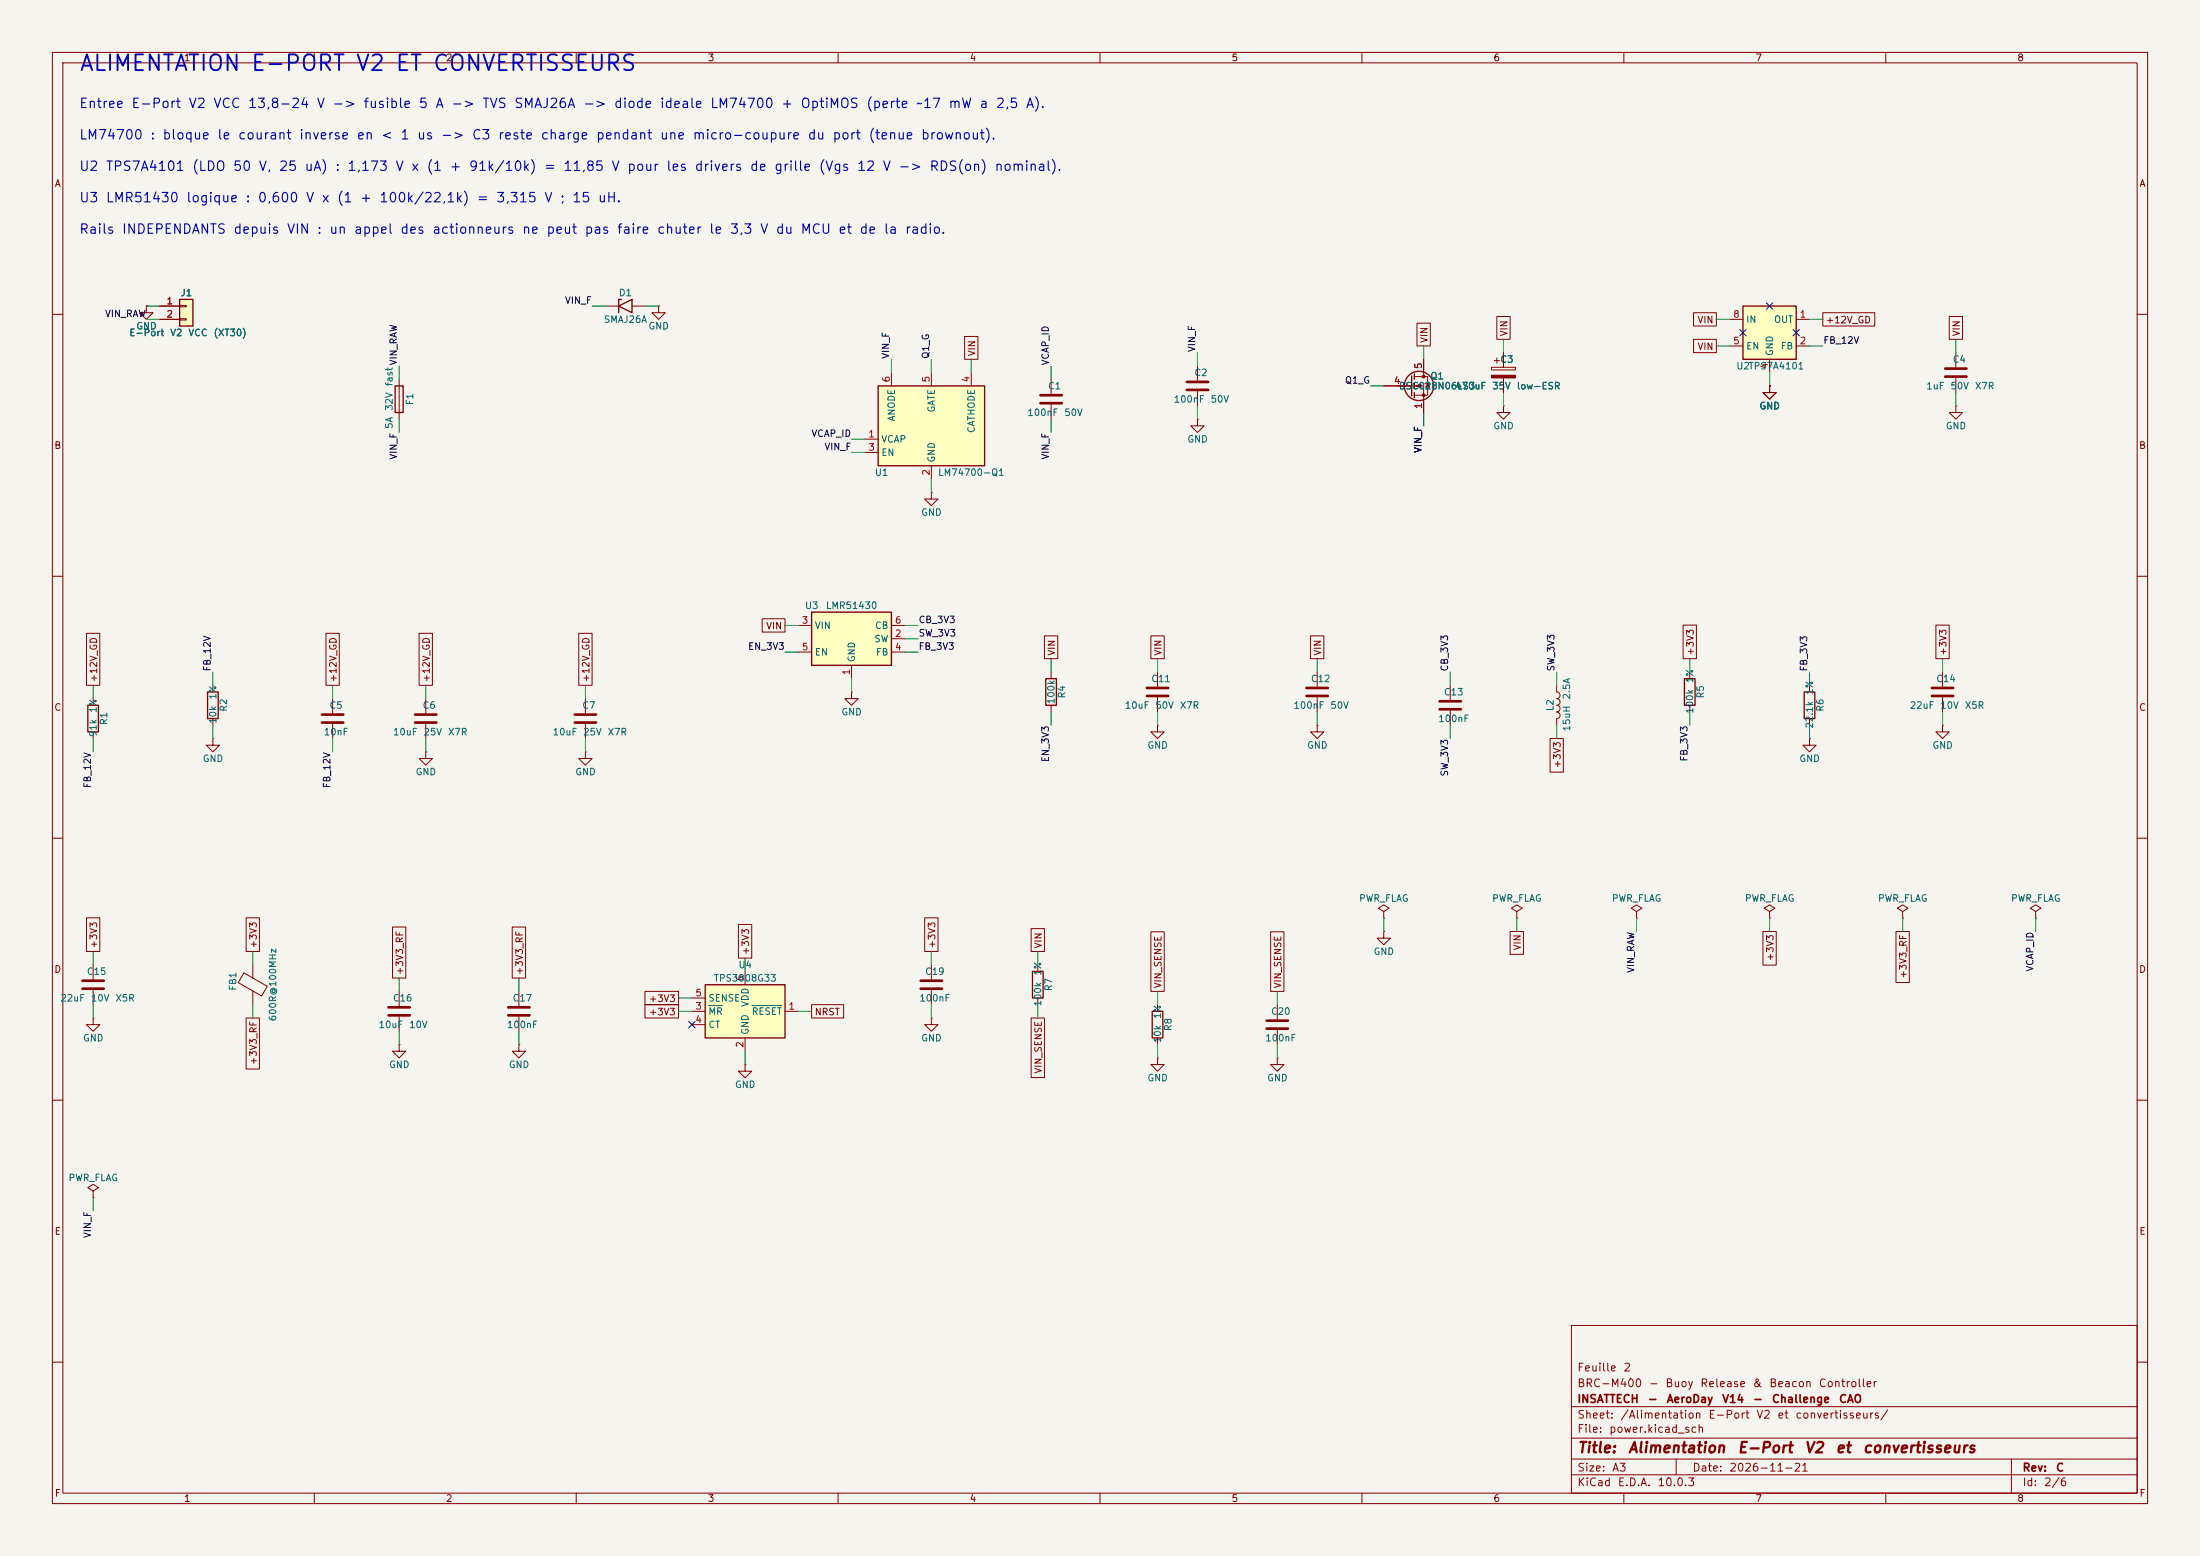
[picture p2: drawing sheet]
<svg xmlns="http://www.w3.org/2000/svg" width="420mm" height="297mm" viewBox="0 0 420 297" stroke-linecap="round" stroke-linejoin="round" font-family="sans-serif">
<path d="M0 0h420v297h-420z" fill="#f5f4ef" stroke="#f5f4ef" stroke-width=".19"/>
<g fill="none" stroke="#840000" stroke-width=".19">
<path d="M10 10h400v277h-400zM12 12h396v273h-396zM60 10v2M110 10v2M160 10v2M210 10v2M260 10v2M310 10v2M360 10v2M10 60h2M76.2 72.4v7.6M408 60h2"/>
<path d="M10 110h2M408 110h2M111.8 133.4v2.7M111.8 138.2v2.8M162.6 132.1v1.3h1.2l-1.2 1.2-1.3-1.2h1.3M162.6 132.1h.1M251.5 138.4v1.3h1.2l-1.2 1.3-1.3-1.3h1.3M251.5 138.4h.1M322.6 128.3v1.2M322.6 134.6v1.3M370.8 128.3v2.8M370.8 133.1v2.8"/>
<path d="M10 160h2M408 160h2M289.6 174l1-.6-1-.7-1.1 .7 1.1 .6v1.3M289.6 175.3h.1M10 210h2M142.2 203.2v1.3h1.3l-1.3 1.2-1.2-1.2h1.2M142.2 203.2h.1M408 210h2M300 253h108v32h-108zM10 260h2M300 278.5h108M300 274.5h108"/>
<path d="M300 268.5h108M320 278.5v3M384 278.5v6.5M408 260h2M60 285v2M110 285v2M160 285v2M210 285v2M260 285v2M300 281.5h108M310 285v2M360 285v2"/>
</g>
<path d="M109.7 136.4h4.1M109.7 137.9h4.1M368.8 131.3h4.1M368.8 132.8h4.1" fill="none" stroke="#840000" stroke-width=".51"/>
<path d="M75.4 73.7h1.6v5h-1.6zM321.6 129.5h2v5.1h-2z" fill="none" stroke="#840000" stroke-width=".25"/>
<path d="M34.3 57.2h2.5v5h-2.5z" fill="#ffffc2"/>
<path d="M34.3 57.2h2.5v5h-2.5zM118.1 58.4l2.5-1.2v2.5zM118.6 57.2h-.5v2.5" fill="none" stroke="#840000" stroke-width=".25"/>
<g fill="none" stroke="#840000" stroke-width=".19">
<path d="M27.9 58.4v1.3h1.3l-1.3 1.3-1.2-1.3h1.2M27.9 58.4h.1M30.5 58.4h3.8M34.3 58.3h1.3v.2h-1.3zM115.6 58.4h2.5M120.6 58.4h2.6M30.5 61h3.8M34.3 60.8h1.3v.3h-1.3zM63.5 133.4v2.7M63.5 138.2v2.8M370.8 138.4v1.3h1.3l-1.3 1.3-1.2-1.3h1.2M370.8 138.4h.1"/>
<path d="M345.4 141v1.2h1.3l-1.3 1.3-1.2-1.3h1.2M345.4 141h.1M312.4 174l1-.6-1-.7-1 .7 1 .6v1.3M312.4 175.3h.1M177.8 194.3v1.3h1.3l-1.3 1.3-1.3-1.3h1.3M177.8 194.3h.1M177.8 184.2v2.7M177.8 189v2.8"/>
</g>
<path d="M61.5 136.4h4M61.5 137.9h4M175.8 187.2h4M175.8 188.7h4" fill="none" stroke="#840000" stroke-width=".51"/>
<path d="M154.9 116.8h15.3v10.2h-15.3z" fill="#ffffc2"/>
<path d="M154.9 116.8h15.3v10.2h-15.3zM16.8 134.6h2v5.1h-2z" fill="none" stroke="#840000" stroke-width=".25"/>
<g fill="none" stroke="#840000" stroke-width=".19">
<path d="M125.7 58.4v1.3h1.3l-1.3 1.3-1.2-1.3h1.2M125.7 58.4h.1M284.7 70.1h4.6v.5h-4.6zM285.2 68.8h1.1M285.7 68.3v1M287 77.5v1.2h1.3l-1.3 1.3-1.3-1.3h1.3M287 77.5h.1M287 67.3v2.8M287 72.1v2.8M152.4 119.4h2.5M170.2 119.4h2.5M17.8 133.4v1.2"/>
<path d="M17.8 139.7v1.3M152.4 124.5h2.5M162.6 127v2.5M170.2 121.9h2.5M170.2 124.5h2.5"/>
</g>
<path d="M284.7 71.6h4.6v.5h-4.6z" fill="#840000" stroke="#840000" stroke-width=".19"/>
<path d="M332.7 58.4h10.2v10.2h-10.2z" fill="#ffffc2"/>
<path d="M332.7 58.4h10.2v10.2h-10.2z" fill="none" stroke="#840000" stroke-width=".25"/>
<g fill="none" stroke="#840000" stroke-width=".19">
<path d="M330.2 61h2.5M330.2 66h2.5M337.8 73.7v1.2h1.3l-1.3 1.3-1.3-1.3h1.3M337.8 73.7h.1M337.8 68.6v2.5M342.9 61h2.5M342.9 66h2.5M177.8 94v1.3h1.3l-1.3 1.2-1.3-1.2h1.3M177.8 94h.1M111.8 143.5v1.3h1.2l-1.2 1.3-1.3-1.3h1.3M111.8 143.5h.1M363.2 174l1-.6-1-.7-1 .7 1 .6v1.3"/>
<path d="M363.2 175.3h.1"/>
</g>
<path d="M167.6 73.7h20.4v15.2h-20.4z" fill="#ffffc2"/>
<g fill="none" stroke="#840000" stroke-width=".25">
<path d="M167.6 73.7h20.4v15.2h-20.4zM269.5 71.8v3.8M270 71.4v1M270 73.2v1M270 74.9v1M199.6 129.5h2.1v5.1h-2.1zM344.4 132.1h2.1v5.1h-2.1zM220 193h2v5.1h-2z"/>
<circle cx="270.9" cy="73.7" r="2.79"/>
</g>
<g fill="none" stroke="#840000" stroke-width=".19">
<path d="M170.2 71.1v2.6M177.8 71.1v2.6M185.4 71.1v2.6M200.7 72.4v2.8M200.7 77.2v2.8M228.6 69.9v2.7M228.6 74.7v2.8M264.2 73.7h5.3M270 71.9h2.5v3.5h-2.5M270 73.7h1.8v5M271.8 68.6v3.3M272 73.2l1 .2"/>
<path d="M272.5 73.3l.4 .6h-.7zM373.4 77.5v1.2h1.2l-1.2 1.3-1.3-1.3h1.3M373.4 77.5h.1M373.4 67.3v2.8M373.4 72.1v2.8M165.1 83.8h2.5M165.1 86.4h2.5M177.8 88.9v2.5M228.6 80v1.3h1.3l-1.3 1.3-1.3-1.3h1.3M228.6 80h.1M81.3 133.4v2.7M81.3 138.2v2.8"/>
<path d="M200.7 128.3v1.2M200.7 134.6v1.3M221 138.4v1.3h1.2l-1.2 1.3-1.3-1.3h1.3M221 138.4h.1M276.9 130.8v2.8M276.9 135.6v2.8M345.4 130.8v1.3M345.4 137.2v1.2M40.6 141v1.2h1.3l-1.3 1.3-1.2-1.3h1.2M40.6 141h.1M81.3 143.5v1.3h1.2l-1.2 1.3-1.3-1.3h1.3M81.3 143.5h.1"/>
<path d="M264.2 177.8v1.3h1.2l-1.2 1.2-1.3-1.2h1.3M264.2 177.8h.1M264.2 174l1-.6-1-.7-1.1 .7 1.1 .6v1.3M264.2 175.3h.1M337.8 174l1-.6-1-.7-1 .7 1 .6v1.3M337.8 175.3h.1M388.6 174l1-.6-1-.7-1 .7 1 .6v1.3M388.6 175.3h.1M17.8 194.3v1.3h1.2l-1.2 1.3-1.3-1.3h1.3M17.8 194.3h.1M17.8 184.2v2.7M17.8 189v2.8"/>
<path d="M46.6 185.7l4.4 2.6-1.1 1.8-4.4-2.5zM48.3 184.2v2.5M48.3 189.2v2.6M76.2 199.4v1.3h1.3l-1.3 1.2-1.3-1.2h1.3M76.2 199.4h.1M76.2 189.2v2.8M76.2 194.1v2.8M99.1 199.4v1.3h1.2l-1.2 1.2-1.3-1.2h1.3M99.1 199.4h.1M99.1 189.2v2.8M99.1 194.1v2.8M221 191.8v1.2"/>
<path d="M221 198.1v1.3M243.8 191.8v2.8M243.8 196.6v2.8M221 201.9v1.3h1.2l-1.2 1.3-1.3-1.3h1.3M221 201.9h.1M243.8 201.9v1.3h1.3l-1.3 1.3-1.2-1.3h1.2M243.8 201.9h.1M17.8 227.3l1-.6-1-.6-1 .6 1 .6v1.3M17.8 228.6h.1"/>
</g>
<g fill="none" stroke="#840000" stroke-width=".51">
<path d="M198.6 75.4h4.1M198.6 77h4.1M226.6 72.9h4M226.6 74.4h4M371.3 70.4h4.1M371.3 71.9h4.1M79.2 136.4h4.1M79.2 137.9h4.1M274.8 133.9h4.1M274.8 135.4h4.1M15.7 187.2h4.1M15.7 188.7h4.1"/>
<path d="M74.2 192.3h4M74.2 193.8h4M97 192.3h4.1M97 193.8h4.1M241.8 194.8h4.1M241.8 196.3h4.1"/>
</g>
<g fill="#840000" stroke="#840000" stroke-width=".19">
<path d="M270.3 73.7l1-.4v.7z"/>
<circle cx="271.8" cy="71.9" r=".25"/>
<circle cx="271.8" cy="75.4" r=".25"/>
</g>
<path d="M134.6 188h15.3v10.1h-15.3z" fill="#ffffc2"/>
<path d="M39.6 132.1h2.1v5.1h-2.1zM134.6 188h15.3v10.1h-15.3zM197.1 185.4h2v5.1h-2z" fill="none" stroke="#840000" stroke-width=".25"/>
<g fill="none" stroke="#840000" stroke-width=".19">
<path d="M27.9 58.4h.1M30.5 58.4h3.8M323.3 59.7h4.4v2.5h-4.4zM348 59.7h9.9v2.5h-9.9zM30.5 61h3.8M184.1 64.2h2.6v4.4h-2.6zM264.2 73.7h5M270.5 61.7h2.6v4.3h-2.6zM271.8 68.6v2.5M271.8 76.2v2.5M285.7 60.4h2.6v4.4h-2.6zM287 67.3v2.8"/>
<path d="M287 72.1v2.8M323.3 64.8h4.4v2.5h-4.4zM337.8 73.7h.1M372.1 60.4h2.6v4.4h-2.6zM145.5 118.1h4.4v2.6h-4.4zM321.3 119.3h2.6v6.4h-2.6zM369.6 119.3h2.5v6.4h-2.5zM16.5 120.9h2.6v9.9h-2.6zM40.6 130.8v1.3M40.6 137.2v1.2M62.2 120.9h2.6v9.9h-2.6zM80 120.9h2.6v9.9h-2.6z"/>
<path d="M110.5 120.9h2.5v9.9h-2.5zM199.4 121.4h2.5v4.3h-2.5zM219.7 121.4h2.6v4.3h-2.6zM221 128.3v2.8M221 133.1v2.8M250.2 121.4h2.5v4.3h-2.5zM251.5 128.3v2.8M251.5 133.1v2.8M297.2 130.8v1.3a.64 .64 0 0 1 .6 .6 .64 .64 0 0 1-.6 .7 .64 .64 0 0 1 .6 .6 .64 .64 0 0 1-.6 .6 .64 .64 0 0 1 .6 .7 .64 .64 0 0 1-.6 .6M297.2 135.9a.64 .64 0 0 1 .6 .6 .64 .64 0 0 1-.6 .7v1.2M295.9 141h2.6v6.4h-2.6zM16.5 175.2h2.6v6.4h-2.6z"/>
<path d="M47 175.2h2.5v6.4h-2.5zM74.9 176.9h2.6v9.8h-2.6zM97.8 176.9h2.5v9.8h-2.5zM141 176.5h2.5v6.4h-2.5zM176.5 175.2h2.6v6.4h-2.6zM196.8 177.3h2.6v4.3h-2.6zM219.7 177.9h2.6v11.3h-2.6zM242.6 177.9h2.5v11.3h-2.5zM288.3 177.8h2.5v4.4h-2.5zM336.5 177.8h2.6v6.4h-2.6zM361.9 177.8h2.6v9.7h-2.6zM47 194.3h2.5v9.8h-2.5z"/>
<path d="M123.1 191.8h6.4v2.5h-6.4zM123.1 189.2h6.4v2.6h-6.4zM132.1 193h2.5M132.1 195.6h2.5M132.1 190.5h2.5M142.2 185.4v2.6M142.2 198.1v2.6M149.9 193h2.5M154.9 191.8h6.2v2.5h-6.2zM196.8 194.3h2.6v11.4h-2.6zM198.1 184.2v1.2M198.1 190.5v1.3"/>
</g>
<path d="M135.3 191.9h2.6M143.5 191.9h5.7" fill="none" stroke="#006464" stroke-width=".19"/>
<path d="M218.9 131.3h4.1M218.9 132.8h4.1M249.4 131.3h4.1M249.4 132.8h4.1" fill="none" stroke="#840000" stroke-width=".51"/>
<g fill="none" stroke="#009600" stroke-width=".19">
<path d="M27.9 58.4h2.6M113 58.4h2.6M123.2 58.4h2.5M27.9 61h2.6M76.2 69.9v2.5M170.2 68.6v2.5M177.8 68.6v2.5M185.4 68.6v2.5M200.7 69.9v2.5M228.6 67.3v2.6M228.6 77.5v2.5M261.6 73.7h2.6"/>
<path d="M271.8 66v2.6M271.8 78.7v2.6M287 64.8v2.5M287 74.9v2.6M327.7 61h2.5M327.7 66h2.5M337.8 71.1v2.6M345.4 61h2.6M345.4 66h2.6M373.4 64.8v2.5M373.4 74.9v2.6M76.2 80v2.6"/>
<path d="M162.6 83.8h2.5M162.6 86.4h2.5M177.8 91.4v2.6M200.7 80v2.6M149.9 119.4h2.5M172.7 119.4h2.6M17.8 130.8v2.6M40.6 128.3v2.5M40.6 138.4v2.6M63.5 130.8v2.6M81.3 130.8v2.6M111.8 130.8v2.6"/>
<path d="M149.9 124.5h2.5M162.6 129.5v2.6M172.7 121.9h2.6M172.7 124.5h2.6M200.7 125.7v2.6M200.7 135.9v2.5M221 125.7v2.6M221 135.9v2.5M251.5 125.7v2.6M251.5 135.9v2.5M276.9 128.3v2.5M276.9 138.4v2.6"/>
<path d="M297.2 128.3v2.5M297.2 138.4v2.6M322.6 125.7v2.6M322.6 135.9v2.5M345.4 128.3v2.5M345.4 138.4v2.6M370.8 125.7v2.6M370.8 135.9v2.5M17.8 141v2.5M63.5 141v2.5M81.3 141v2.5M111.8 141v2.5"/>
<path d="M264.2 175.3v2.5M289.6 175.3v2.5M312.4 175.3v2.5M337.8 175.3v2.5M363.2 175.3v2.5M388.6 175.3v2.5M17.8 181.6v2.6M17.8 191.8v2.5M48.3 181.6v2.6M48.3 191.8v2.5M76.2 186.7v2.5M76.2 196.9v2.5"/>
<path d="M99.1 186.7v2.5M99.1 196.9v2.5M129.5 193h2.6M129.5 190.5h2.6M142.2 182.9v2.5M152.4 193h2.5M177.8 181.6v2.6M177.8 191.8v2.5M198.1 181.6v2.6M198.1 191.8v2.5M221 189.2v2.6M221 199.4v2.5"/>
<path d="M243.8 189.2v2.6M243.8 199.4v2.5M142.2 200.7v2.5M17.8 228.6v2.5"/>
</g>
<path d="M337.2 57.8l1.2 1.2M338.4 57.8l-1.2 1.2M332.1 62.9l1.2 1.2M333.3 62.9l-1.2 1.2M342.3 62.9l1.2 1.2M343.5 62.9l-1.2 1.2M131.5 195l1.2 1.2M132.7 195l-1.2 1.2" fill="none" stroke="#000084" stroke-width=".19"/>
<text font-size="3" fill="#0000c2" x="15" y="14.3">ALIMENTATION E-PORT V2 ET CONVERTISSEURS</text>
<g font-size="2" fill="#840000">
<text x="301" y="277.8">Title:</text>
<text x="310.7" y="277.8">Alimentation</text>
<text x="331.6" y="277.8">E-Port</text>
<text x="344.4" y="277.8">V2</text>
<text x="350.3" y="277.8">et</text>
<text x="355.5" y="277.8">convertisseurs</text>
</g>
<g font-size="1.8" fill="#0000c2">
<text x="15" y="21.1">Entree E-Port V2 VCC 13,8-24 V -&gt; fusible 5 A -&gt; TVS SMAJ26A -&gt; diode ideale LM74700 + OptiMOS (perte ~17 mW a 2,5 A).</text>
<text x="15" y="27.1">LM74700 : bloque le courant inverse en &lt; 1 us -&gt; C3 reste charge pendant une micro-coupure du port (tenue brownout).</text>
<text x="15" y="33.1">U2 TPS7A4101 (LDO 50 V, 25 uA) : 1,173 V x (1 + 91k/10k) = 11,85 V pour les drivers de grille (Vgs 12 V -&gt; RDS(on) nominal).</text>
<text x="15" y="39.1">U3 LMR51430 logique : 0,600 V x (1 + 100k/22,1k) = 3,315 V ; 15 uH.</text>
<text x="15" y="45.1">Rails INDEPENDANTS depuis VIN : un appel des actionneurs ne peut pas faire chuter le 3,3 V du MCU et de la radio.</text>
</g>
<g font-size="1.5" fill="#840000">
<text x="301" y="262.1">Feuille</text>
<text x="309.8" y="262.1">2</text>
<text x="301" y="268.1">INSATTECH</text>
<text x="301" y="265.1">BRC-M400</text>
<text x="314.4" y="268.1">-</text>
<text x="314.6" y="265.1">-</text>
<text x="317.8" y="265.1">Buoy</text>
<text x="318" y="268.1">AeroDay</text>
<text x="324.5" y="265.1">Release</text>
<text x="328.6" y="268.1">V14</text>
<text x="334.5" y="265.1">&amp;</text>
<text x="334.5" y="268.1">-</text>
<text x="337.6" y="265.1">Beacon</text>
<text x="338.1" y="268.1">Challenge</text>
<text x="347.1" y="265.1">Controller</text>
<text x="350.9" y="268.1">CAO</text>
<text x="301" y="273.8">File:</text>
<text x="301" y="271.1">Sheet:</text>
<text x="307.1" y="273.8">power.kicad_sch</text>
<text x="309.2" y="271.1">/Alimentation</text>
<text x="326" y="271.1">E-Port</text>
<text x="335.2" y="271.1">V2</text>
<text x="339.2" y="271.1">et</text>
<text x="342.6" y="271.1">convertisseurs/</text>
<text x="301" y="281.2">Size:</text>
<text x="307.6" y="281.2">A3</text>
<text x="323" y="281.2">Date:</text>
<text x="330" y="281.2">2026-11-21</text>
<text x="386" y="281.2">Rev:</text>
<text x="392.4" y="281.2">C</text>
<text x="301" y="284">KiCad</text>
<text x="308.7" y="284">E.D.A.</text>
<text x="316.3" y="284">10.0.3</text>
<text x="386" y="284">Id:</text>
<text x="390.1" y="284">2/6</text>
</g>
<g font-size="1.3" fill="#840000">
<text x="35" y="12">1</text>
<text x="85" y="12">2</text>
<text x="135" y="12">3</text>
<text x="185" y="12">4</text>
<text x="235" y="12">5</text>
<text x="285" y="12">6</text>
<text x="335" y="12">7</text>
<text x="385" y="12">8</text>
<text x="10.3" y="36">A</text>
<text x="408.3" y="36">A</text>
<text x="272.8" y="65.6" transform="rotate(-90 272.8 65.6)">VIN</text>
<text x="288.1" y="64.3" transform="rotate(-90 288.1 64.3)">VIN</text>
<text x="324" y="62">VIN</text>
<text x="348.5" y="62">+12V_GD</text>
<text x="374.4" y="64.3" transform="rotate(-90 374.4 64.3)">VIN</text>
<text x="186.5" y="68.1" transform="rotate(-90 186.5 68.1)">VIN</text>
<text x="324" y="67.1">VIN</text>
<text x="10.3" y="86">B</text>
<text x="408.2" y="86">B</text>
<text x="146.2" y="120.4">VIN</text>
<text x="201.7" y="125.3" transform="rotate(-90 201.7 125.3)">VIN</text>
<text x="222" y="125.3" transform="rotate(-90 222 125.3)">VIN</text>
<text x="252.5" y="125.3" transform="rotate(-90 252.5 125.3)">VIN</text>
<text x="323.6" y="125.3" transform="rotate(-90 323.6 125.3)">+3V3</text>
<text x="371.9" y="125.3" transform="rotate(-90 371.9 125.3)">+3V3</text>
<text x="18.8" y="130.3" transform="rotate(-90 18.8 130.3)">+12V_GD</text>
<text x="64.6" y="130.3" transform="rotate(-90 64.6 130.3)">+12V_GD</text>
<text x="82.3" y="130.3" transform="rotate(-90 82.3 130.3)">+12V_GD</text>
<text x="112.8" y="130.3" transform="rotate(-90 112.8 130.3)">+12V_GD</text>
<text x="10.3" y="136">C</text>
<text x="408.2" y="136">C</text>
<text x="298.2" y="146.7" transform="rotate(-90 298.2 146.7)">+3V3</text>
<text x="10.3" y="186">D</text>
<text x="18.8" y="181.1" transform="rotate(-90 18.8 181.1)">+3V3</text>
<text x="49.3" y="181.1" transform="rotate(-90 49.3 181.1)">+3V3</text>
<text x="143.3" y="182.4" transform="rotate(-90 143.3 182.4)">+3V3</text>
<text x="178.9" y="181.1" transform="rotate(-90 178.9 181.1)">+3V3</text>
<text x="199.2" y="181.1" transform="rotate(-90 199.2 181.1)">VIN</text>
<text x="290.6" y="181.5" transform="rotate(-90 290.6 181.5)">VIN</text>
<text x="338.9" y="183.6" transform="rotate(-90 338.9 183.6)">+3V3</text>
<text x="408.2" y="186">D</text>
<text x="77.3" y="186.2" transform="rotate(-90 77.3 186.2)">+3V3_RF</text>
<text x="100.1" y="186.2" transform="rotate(-90 100.1 186.2)">+3V3_RF</text>
<text x="123.8" y="191.6">+3V3</text>
<text x="222" y="188.8" transform="rotate(-90 222 188.8)">VIN_SENSE</text>
<text x="244.9" y="188.8" transform="rotate(-90 244.9 188.8)">VIN_SENSE</text>
<text x="364.3" y="186.9" transform="rotate(-90 364.3 186.9)">+3V3_RF</text>
<text x="123.8" y="194.1">+3V3</text>
<text x="155.4" y="194.1">NRST</text>
<text x="49.3" y="203.4" transform="rotate(-90 49.3 203.4)">+3V3_RF</text>
<text x="199.2" y="205" transform="rotate(-90 199.2 205)">VIN_SENSE</text>
<text x="10.3" y="236">E</text>
<text x="408.3" y="236">E</text>
<text x="10.3" y="286">F</text>
<text x="35" y="287">1</text>
<text x="85" y="287">2</text>
<text x="135" y="287">3</text>
<text x="185" y="287">4</text>
<text x="235" y="287">5</text>
<text x="285" y="287">6</text>
<text x="335" y="287">7</text>
<text x="385" y="287">8</text>
<text x="408.3" y="286">F</text>
</g>
<g font-size="1.3" fill="#a90000">
<text x="31.7" y="58.4">1</text>
<text x="31.7" y="60.9">2</text>
<text x="330.8" y="60.9">8</text>
<text x="343.5" y="60.9">1</text>
<text x="271.8" y="70.6" transform="rotate(-90 271.8 70.6)">5</text>
<text x="330.8" y="66">5</text>
<text x="337.8" y="70.6" transform="rotate(-90 337.8 70.6)">4</text>
<text x="343.5" y="66">2</text>
<text x="170.2" y="73.1" transform="rotate(-90 170.2 73.1)">6</text>
<text x="177.8" y="73.1" transform="rotate(-90 177.8 73.1)">5</text>
<text x="185.4" y="73.1" transform="rotate(-90 185.4 73.1)">4</text>
<text x="266" y="73.6">4</text>
<text x="165.7" y="83.8">1</text>
<text x="271.8" y="78.2" transform="rotate(-90 271.8 78.2)">1</text>
<text x="165.7" y="86.3">3</text>
<text x="177.8" y="90.9" transform="rotate(-90 177.8 90.9)">2</text>
<text x="153" y="119.4">3</text>
<text x="170.7" y="119.4">6</text>
<text x="153" y="124.4">5</text>
<text x="170.7" y="121.9">2</text>
<text x="170.7" y="124.4">4</text>
<text x="162.5" y="129" transform="rotate(-90 162.5 129)">1</text>
<text x="132.6" y="190.5">5</text>
<text x="142.2" y="187.4" transform="rotate(-90 142.2 187.4)">6</text>
<text x="132.6" y="193">3</text>
<text x="132.6" y="195.6">4</text>
<text x="150.4" y="193">1</text>
<text x="142.2" y="200.1" transform="rotate(-90 142.2 200.1)">2</text>
</g>
<g font-size="1.3" fill="#006464">
<text x="34.4" y="56.9">J1</text>
<text x="118" y="56.9">D1</text>
<text x="24.6" y="64.5">E-Port</text>
<text x="25.9" y="63.2">GND</text>
<text x="32.4" y="64.5">V2</text>
<text x="35.9" y="64.5">VCC</text>
<text x="40.7" y="64.5">(XT30)</text>
<text x="115.2" y="61.9">SMAJ26A</text>
<text x="123.7" y="63.2">GND</text>
<text x="333.2" y="61.9">IN</text>
<text x="338.6" y="61.9">OUT</text>
<text x="286.3" y="69.6">C3</text>
<text x="331.4" y="70.8">U2TPS7A4101</text>
<text x="333.2" y="67">EN</text>
<text x="338.8" y="68.1" transform="rotate(-90 338.8 68.1)">GND</text>
<text x="339.8" y="67">FB</text>
<text x="372.7" y="69.6">C4</text>
<text x="75.3" y="73.8" transform="rotate(-90 75.3 73.8)">fast</text>
<text x="79.2" y="77.5" transform="rotate(-90 79.2 77.5)">F1</text>
<text x="200" y="74.6">C1</text>
<text x="224" y="77.2">100nF</text>
<text x="227.9" y="72.1">C2</text>
<text x="231" y="77.2">50V</text>
<text x="266.9" y="74.6">BSC028N06LS3</text>
<text x="272.9" y="72.7">Q1</text>
<text x="277.7" y="74.6">470uF</text>
<text x="284.8" y="74.6">35V</text>
<text x="289.4" y="74.6">low-ESR</text>
<text x="367.6" y="74.6">1uF</text>
<text x="372.2" y="74.6">50V</text>
<text x="376.9" y="74.6">X7R</text>
<text x="75.3" y="82" transform="rotate(-90 75.3 82)">5A</text>
<text x="75.3" y="78.5" transform="rotate(-90 75.3 78.5)">32V</text>
<text x="171.2" y="80.5" transform="rotate(-90 171.2 80.5)">ANODE</text>
<text x="178.8" y="78.8" transform="rotate(-90 178.8 78.8)">GATE</text>
<text x="186.4" y="82.8" transform="rotate(-90 186.4 82.8)">CATHODE</text>
<text x="196" y="79.7">100nF</text>
<text x="203.1" y="79.7">50V</text>
<text x="285" y="82.3">GND</text>
<text x="335.8" y="78.4">GND</text>
<text x="371.3" y="82.3">GND</text>
<text x="168.1" y="84.8">VCAP</text>
<text x="168.1" y="87.3">EN</text>
<text x="178.8" y="88.4" transform="rotate(-90 178.8 88.4)">GND</text>
<text x="226.6" y="84.8">GND</text>
<text x="166.9" y="91.1">U1</text>
<text x="179" y="91.1">LM74700-Q1</text>
<text x="175.8" y="98.8">GND</text>
<text x="153.6" y="116.5">U3</text>
<text x="157.6" y="116.5">LMR51430</text>
<text x="155.4" y="120.4">VIN</text>
<text x="155.4" y="125.4">EN</text>
<text x="166.8" y="122.9">SW</text>
<text x="166.9" y="120.4">CB</text>
<text x="167.1" y="125.4">FB</text>
<text x="163.5" y="126.5" transform="rotate(-90 163.5 126.5)">GND</text>
<text x="219.7" y="130.5">C11</text>
<text x="250.1" y="130.5">C12</text>
<text x="323.6" y="130.5" transform="rotate(-90 323.6 130.5)">1%</text>
<text x="369.5" y="130.5">C14</text>
<text x="18.8" y="136.2" transform="rotate(-90 18.8 136.2)">1%</text>
<text x="41.6" y="133.6" transform="rotate(-90 41.6 133.6)">1%</text>
<text x="43.6" y="136" transform="rotate(-90 43.6 136)">R2</text>
<text x="62.8" y="135.6">C5</text>
<text x="80.6" y="135.6">C6</text>
<text x="111.1" y="135.6">C7</text>
<text x="160.5" y="136.9">GND</text>
<text x="201.6" y="134.5" transform="rotate(-90 201.6 134.5)">100k</text>
<text x="203.7" y="133.4" transform="rotate(-90 203.7 133.4)">R4</text>
<text x="214.6" y="135.6">10uF</text>
<text x="220.4" y="135.6">50V</text>
<text x="225.1" y="135.6">X7R</text>
<text x="246.8" y="135.6">100nF</text>
<text x="253.9" y="135.6">50V</text>
<text x="275.5" y="133.1">C13</text>
<text x="296.9" y="135.8" transform="rotate(-90 296.9 135.8)">L2</text>
<text x="300.1" y="133.6" transform="rotate(-90 300.1 133.6)">2.5A</text>
<text x="323.6" y="136.3" transform="rotate(-90 323.6 136.3)">100k</text>
<text x="325.6" y="133.4" transform="rotate(-90 325.6 133.4)">R5</text>
<text x="346.4" y="132.7" transform="rotate(-90 346.4 132.7)">1%</text>
<text x="348.4" y="136" transform="rotate(-90 348.4 136)">R6</text>
<text x="364.5" y="135.6">22uF</text>
<text x="370.3" y="135.6">10V</text>
<text x="375" y="135.6">X5R</text>
<text x="18.8" y="140.8" transform="rotate(-90 18.8 140.8)">91k</text>
<text x="20.8" y="138.5" transform="rotate(-90 20.8 138.5)">R1</text>
<text x="41.6" y="138.3" transform="rotate(-90 41.6 138.3)">10k</text>
<text x="61.7" y="140.7">10nF</text>
<text x="74.9" y="140.7">10uF</text>
<text x="80.7" y="140.7">25V</text>
<text x="85.4" y="140.7">X7R</text>
<text x="105.4" y="140.7">10uF</text>
<text x="111.2" y="140.7">25V</text>
<text x="115.9" y="140.7">X7R</text>
<text x="218.9" y="143.2">GND</text>
<text x="249.4" y="143.2">GND</text>
<text x="274.5" y="138.1">100nF</text>
<text x="300.1" y="139.7" transform="rotate(-90 300.1 139.7)">15uH</text>
<text x="346.4" y="139.2" transform="rotate(-90 346.4 139.2)">22.1k</text>
<text x="368.8" y="143.2">GND</text>
<text x="38.6" y="145.8">GND</text>
<text x="79.2" y="148.3">GND</text>
<text x="109.7" y="148.3">GND</text>
<text x="343.4" y="145.8">GND</text>
<text x="259.3" y="172.4">PWR_FLAG</text>
<text x="284.7" y="172.4">PWR_FLAG</text>
<text x="307.6" y="172.4">PWR_FLAG</text>
<text x="333" y="172.4">PWR_FLAG</text>
<text x="358.4" y="172.4">PWR_FLAG</text>
<text x="383.8" y="172.4">PWR_FLAG</text>
<text x="140.9" y="185.1">U4</text>
<text x="262.1" y="182.6">GND</text>
<text x="11.4" y="191.5">22uF</text>
<text x="16.5" y="186.4">C15</text>
<text x="17.2" y="191.5">10V</text>
<text x="21.9" y="191.5">X5R</text>
<text x="45.4" y="189.2" transform="rotate(-90 45.4 189.2)">FB1</text>
<text x="74.9" y="191.5">C16</text>
<text x="97.7" y="191.5">C17</text>
<text x="135.1" y="191.5">SENSE</text>
<text x="136.2" y="187.7">TPS3808G33</text>
<text x="175.4" y="191.5">100nF</text>
<text x="176.5" y="186.4">C19</text>
<text x="199.1" y="186.4" transform="rotate(-90 199.1 186.4)">1%</text>
<text x="201.1" y="189.3" transform="rotate(-90 201.1 189.3)">R7</text>
<text x="53" y="195" transform="rotate(-90 53 195)">600R@100MHz</text>
<text x="72.2" y="196.6">10uF</text>
<text x="78" y="196.6">10V</text>
<text x="96.7" y="196.6">100nF</text>
<text x="135.1" y="194">MR</text>
<text x="135.1" y="196.6">CT</text>
<text x="143.2" y="197.6" transform="rotate(-90 143.2 197.6)">GND</text>
<text x="143.2" y="192.3" transform="rotate(-90 143.2 192.3)">VDD</text>
<text x="143.4" y="194">RESET</text>
<text x="199.1" y="192.2" transform="rotate(-90 199.1 192.2)">100k</text>
<text x="222" y="194.6" transform="rotate(-90 222 194.6)">1%</text>
<text x="224" y="196.9" transform="rotate(-90 224 196.9)">R8</text>
<text x="242.5" y="194">C20</text>
<text x="15.7" y="199.1">GND</text>
<text x="175.8" y="199.1">GND</text>
<text x="222" y="199.2" transform="rotate(-90 222 199.2)">10k</text>
<text x="241.4" y="199.1">100nF</text>
<text x="74.2" y="204.2">GND</text>
<text x="97" y="204.2">GND</text>
<text x="140.2" y="208">GND</text>
<text x="218.9" y="206.7">GND</text>
<text x="241.8" y="206.7">GND</text>
<text x="13" y="225.8">PWR_FLAG</text>
</g>
<g font-size="1.3" fill="#0f0f0f">
<text x="107.7" y="58.3">VIN_F</text>
<text x="19.9" y="60.8">VIN_RAW</text>
<text x="348" y="65.9">FB_12V</text>
<text x="76.1" y="69.8" transform="rotate(-90 76.1 69.8)">VIN_RAW</text>
<text x="170.1" y="68.6" transform="rotate(-90 170.1 68.6)">VIN_F</text>
<text x="177.7" y="68.6" transform="rotate(-90 177.7 68.6)">Q1_G</text>
<text x="200.5" y="69.8" transform="rotate(-90 200.5 69.8)">VCAP_ID</text>
<text x="228.5" y="67.3" transform="rotate(-90 228.5 67.3)">VIN_F</text>
<text x="256.6" y="73.5">Q1_G</text>
<text x="154.8" y="83.7">VCAP_ID</text>
<text x="76.1" y="87.8" transform="rotate(-90 76.1 87.8)">VIN_F</text>
<text x="157.3" y="86.2">VIN_F</text>
<text x="200.5" y="87.8" transform="rotate(-90 200.5 87.8)">VIN_F</text>
<text x="271.7" y="86.6" transform="rotate(-90 271.7 86.6)">VIN_F</text>
<text x="175.3" y="119.3">CB_3V3</text>
<text x="142.7" y="124.3">EN_3V3</text>
<text x="175.3" y="121.8">SW_3V3</text>
<text x="175.3" y="124.3">FB_3V3</text>
<text x="40.5" y="128.3" transform="rotate(-90 40.5 128.3)">FB_12V</text>
<text x="276.7" y="128.3" transform="rotate(-90 276.7 128.3)">CB_3V3</text>
<text x="297.1" y="128.3" transform="rotate(-90 297.1 128.3)">SW_3V3</text>
<text x="345.3" y="128.3" transform="rotate(-90 345.3 128.3)">FB_3V3</text>
<text x="200.5" y="145.6" transform="rotate(-90 200.5 145.6)">EN_3V3</text>
<text x="276.7" y="148.3" transform="rotate(-90 276.7 148.3)">SW_3V3</text>
<text x="322.5" y="145.5" transform="rotate(-90 322.5 145.5)">FB_3V3</text>
<text x="17.7" y="150.5" transform="rotate(-90 17.7 150.5)">FB_12V</text>
<text x="63.4" y="150.5" transform="rotate(-90 63.4 150.5)">FB_12V</text>
<text x="312.3" y="185.8" transform="rotate(-90 312.3 185.8)">VIN_RAW</text>
<text x="388.5" y="185.6" transform="rotate(-90 388.5 185.6)">VCAP_ID</text>
<text x="17.7" y="236.4" transform="rotate(-90 17.7 236.4)">VIN_F</text>
</g>
</svg>
